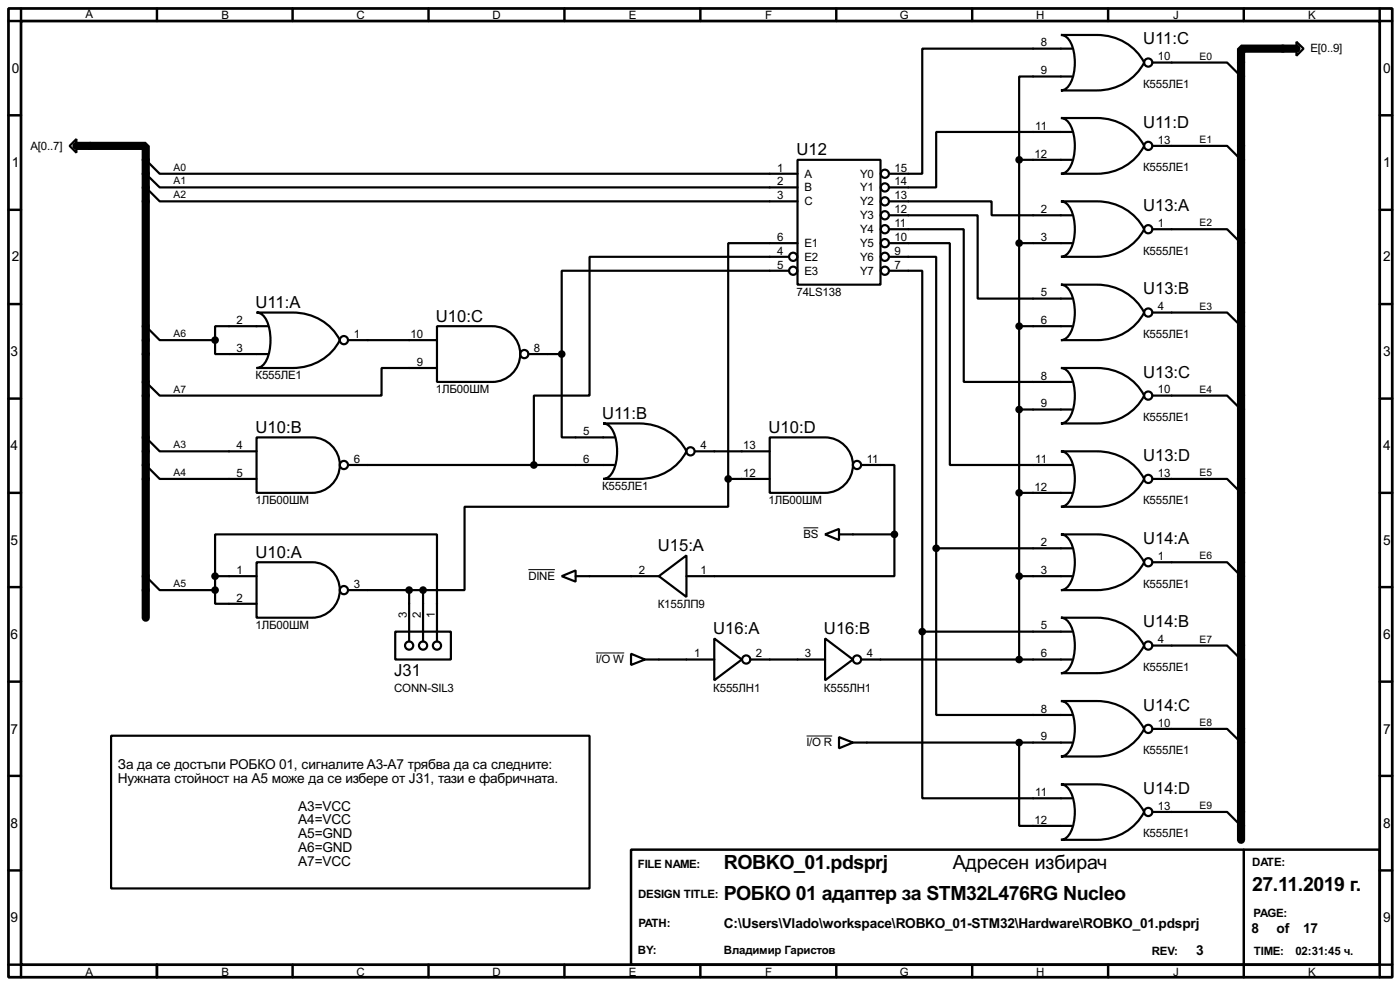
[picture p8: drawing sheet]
<svg xmlns="http://www.w3.org/2000/svg" width="256mm" height="180mm" viewBox="0 0 256 180" stroke-linecap="round" stroke-linejoin="round" font-family="sans-serif">
<path d="M1.6 1.6h253.5v177.3h-253.5zM3.9 3.9h248.9v172.7h-248.9z" fill="none" stroke="#000" stroke-width=".5"/>
<g fill="none" stroke="#000" stroke-width=".45">
<path d="M3.9 1.6v2.3h-2.3M28.8 1.6v2.3M53.6 1.6v2.3M78.5 1.6v2.3M103.4 1.6v2.3M128.3 1.6v2.3M153.2 1.6v2.3M178.1 1.6v2.3M203 1.6v2.3M227.9 1.6v2.3M252.8 1.6v2.3h2.3M1.6 21.1h2.3"/>
<path d="M1.6 38.4h2.3M252.8 21.1h2.3M252.8 38.4h2.3M1.6 55.7h2.3M252.8 55.7h2.3M1.6 73h2.3M252.8 73h2.3M1.6 90.2h2.3M252.8 90.2h2.3M1.6 107.5h2.3M252.8 107.5h2.3M1.6 124.8h2.3"/>
<path d="M252.8 124.8h2.3M1.6 142h2.3M1.6 159.3h2.3M115.6 155.5h137.2v21.1h-137.2zM227.9 155.5v23.4M252.8 142h2.3M252.8 159.3h2.3M1.6 176.6h2.3v2.3M28.8 176.6v2.3M53.6 176.6v2.3M78.5 176.6v2.3M103.4 176.6v2.3"/>
<path d="M128.3 176.6v2.3M153.2 176.6v2.3M178.1 176.6v2.3M203 176.6v2.3M255.1 176.6h-2.3v2.3"/>
</g>
<path d="M237.5 8.9h-10.1v144.8M14 26.7h12.7v86.4" fill="none" stroke="#000" stroke-width="1.5"/>
<g fill="none" stroke="#000" stroke-width=".4">
<path d="M194.4 6.4h6.6a9.6 9.6 0 0 1 8.6 5.1 9.6 9.6 0 0 1-8.6 5.1h-6.6a2.22 2.22 0 0 0 1.8-1.5 9 9 0 0 0-.4-7.8l-.9-.8zM196.4 8.9h-27.4v22.9h-6.1M196.4 14h-9.7v15.3M211.1 11.5h13.7l2.6 2.5M237.5 7.7l1.3 1.2-1.3 1.3zM12.8 26.7l1.2-1.2v2.5zM26.7 31.8l2.6 2.5h116.8M26.7 34.3l2.6 2.6h116.8M26.7 29.3l2.6 2.5h116.8M146.1 29.3h15.2v22.8h-15.2zM162.9 36.9h18.8v2.5h14.7M162.9 39.4h16.2v15.3h17.3"/>
<path d="M186.7 29.3v91.4M186.7 29.3h9.7M194.4 21.6h6.6a9.6 9.6 0 0 1 8.6 5.1 9.6 9.6 0 0 1-8.6 5.1h-6.6a2.22 2.22 0 0 0 1.8-1.5 9.1 9.1 0 0 0-.4-7.8l-.9-.8zM194.4 36.9h6.6a9.6 9.6 0 0 1 8.6 5.1 9.6 9.6 0 0 1-8.6 5h-6.6a2.21 2.21 0 0 0 1.8-1.5 9 9 0 0 0-.4-7.8l-.9-.7zM196.4 24.2h-24.9v10.1h-8.6M211.1 26.7h13.7l2.6 2.6M26.7 59.7l2.6 2.6h10.1M47 57.2h6.6a9.5 9.5 0 0 1 8.7 5.1 9.5 9.5 0 0 1-8.7 5.1h-6.6a2.2 2.2 0 0 0 1.9-1.5 9.2 9.2 0 0 0-.4-7.8l-.9-.8zM49.1 59.7h-9.7v2.6M80.1 59.7h10.1a5.1 5.1 0 0 1 5.1 5.1 5.1 5.1 0 0 1-5.1 5.1h-10.1zM144.6 47h-36.6v25.4h-10.2v12.7M144.6 49.6h-41.7v15.2"/>
<path d="M146.1 44.5h-12.7v43.2M162.9 42h13.7v27.9h19.8M162.9 44.5h11.1v40.6h22.4M162.9 47h8.6v53.4M162.9 49.6h6.1v66M186.7 59.7h9.7M186.7 44.5h9.7M194.4 52.1h6.6a9.6 9.6 0 0 1 8.6 5.1 9.6 9.6 0 0 1-8.6 5.1h-6.6a2.22 2.22 0 0 0 1.8-1.5 9 9 0 0 0-.4-7.8l-.9-.8zM211.1 42h13.7l2.6 2.5M211.1 57.2h13.7l2.6 2.5M39.4 62.3v2.5h9.7M63.8 62.3h16.3"/>
<path d="M80.1 67.4h-10.2v5h-40.6l-2.6-2.5M96.8 64.8h6.1M102.9 64.8v15.3h9.7M110.5 77.5h6.6a9.5 9.5 0 0 1 8.7 5.1 9.5 9.5 0 0 1-8.7 5.1h-6.6a2.21 2.21 0 0 0 1.9-1.5 9.2 9.2 0 0 0-.4-7.8l-.9-.8zM186.7 75h9.7M194.4 67.4h6.6a9.6 9.6 0 0 1 8.6 5 9.6 9.6 0 0 1-8.6 5.1h-6.6a2.22 2.22 0 0 0 1.8-1.5 9 9 0 0 0-.4-7.8l-.9-.7zM211.1 72.4h13.7l2.6 2.6M26.7 80.1l2.6 2.5h17.7M26.7 85.1l2.6 2.6h17.7M47 80.1h10.2a5.1 5.1 0 0 1 5.1 5 5.1 5.1 0 0 1-5.1 5.1h-10.2zM63.8 85.1h48.8M127.3 82.6h13.7"/>
<path d="M133.4 87.7v5.1h-48.3v15.2h-7.6M133.4 87.7h7.6M141 80.1h10.2a5.1 5.1 0 0 1 5.1 5 5.1 5.1 0 0 1-5.1 5.1h-10.2zM151.2 97.8l2.5-1v2.1zM153.7 97.8h10.2M157.8 85.1h6.1v12.7M163.9 97.8v7.7h-38.1M186.7 90.2h9.7M194.4 82.6h6.6a9.6 9.6 0 0 1 8.6 5.1 9.6 9.6 0 0 1-8.6 5.1h-6.6a2.22 2.22 0 0 0 1.8-1.5 9 9 0 0 0-.4-7.8l-.9-.8zM194.4 97.8h6.6a9.6 9.6 0 0 1 8.6 5.1 9.6 9.6 0 0 1-8.6 5.1h-6.6a2.22 2.22 0 0 0 1.8-1.5 9.1 9.1 0 0 0-.4-7.8l-.9-.8zM211.1 87.7h13.7l2.6 2.5M26.7 105.5l2.6 2.5h10.1"/>
<path d="M39.4 108v2.5h7.6M39.4 105.5v-7.7h40.7v19.6M39.4 105.5v2.5M39.4 105.5h7.6M47 102.9h10.2a5.1 5.1 0 0 1 5.1 5.1 5.1 5.1 0 0 1-5.1 5.1h-10.2zM63.8 108h13.7M72.4 115.6h10.2v5.1h-10.2zM75 108v9.4M77.5 108v9.4M102.9 105.5l2.6-1.1v2.1zM105.5 105.5h15.2M115.6 119.7l2.6 1-2.6 1z"/>
<path d="M120.7 105.5l5.1-3.8v7.6zM130.9 116.9l5 3.8-5 3.8zM151.2 116.9l5.1 3.8-5.1 3.8zM169 115.6v30.5h27.4M169 115.6h27.4M171.5 100.4v30.5h24.9M171.5 100.4h24.9M186.7 105.5h9.7M194.4 113.1h6.6a9.6 9.6 0 0 1 8.6 5.1 9.6 9.6 0 0 1-8.6 5h-6.6a2.21 2.21 0 0 0 1.8-1.5 9 9 0 0 0-.4-7.8l-.9-.7zM211.1 102.9h13.7l2.6 2.6M211.1 118.2h13.7l2.6 2.5M20.4 134.7h87.6v27.9h-87.6z"/>
<path d="M118.2 120.7h12.7M137.5 120.7h13.7M153.7 134.9l2.6 1-2.6 1.1zM156.3 135.9h40.1M157.8 120.7h38.6M186.7 135.9v15.3h9.7M194.4 128.3h6.6a9.6 9.6 0 0 1 8.6 5.1 9.6 9.6 0 0 1-8.6 5.1h-6.6a2.22 2.22 0 0 0 1.8-1.5 9 9 0 0 0-.4-7.8l-.9-.8zM211.1 133.4h13.7l2.6 2.5M194.4 143.6h6.6a9.6 9.6 0 0 1 8.6 5 9.6 9.6 0 0 1-8.6 5.1h-6.6a2.22 2.22 0 0 0 1.8-1.5 9 9 0 0 0-.4-7.8l-.9-.7zM211.1 148.6h13.7l2.6 2.6"/>
<circle cx="210.3" cy="11.5" r=".75"/>
<circle cx="162.1" cy="31.8" r=".75"/>
<circle cx="162.1" cy="39.4" r=".75"/>
<circle cx="162.1" cy="36.9" r=".75"/>
<circle cx="162.1" cy="34.3" r=".75"/>
<circle cx="210.3" cy="26.7" r=".75"/>
<circle cx="145.3" cy="49.6" r=".75"/>
<circle cx="145.3" cy="47" r=".75"/>
<circle cx="162.1" cy="44.5" r=".75"/>
<circle cx="162.1" cy="47" r=".75"/>
<circle cx="162.1" cy="42" r=".75"/>
<circle cx="162.1" cy="49.6" r=".75"/>
<circle cx="210.3" cy="57.2" r=".75"/>
<circle cx="210.3" cy="42" r=".75"/>
<circle cx="63" cy="62.3" r=".75"/>
<circle cx="96" cy="64.8" r=".75"/>
<circle cx="210.3" cy="72.4" r=".75"/>
<circle cx="63" cy="85.1" r=".75"/>
<circle cx="126.5" cy="82.6" r=".75"/>
<circle cx="157" cy="85.1" r=".75"/>
<circle cx="210.3" cy="87.7" r=".75"/>
<circle cx="63" cy="108" r=".75"/>
<circle cx="74.9" cy="118.2" r=".75"/>
<circle cx="77.5" cy="118.2" r=".75"/>
<circle cx="80" cy="118.2" r=".75"/>
<circle cx="210.3" cy="102.9" r=".75"/>
<circle cx="210.3" cy="118.2" r=".75"/>
<circle cx="136.7" cy="120.7" r=".75"/>
<circle cx="157" cy="120.7" r=".75"/>
<circle cx="210.3" cy="133.4" r=".75"/>
<circle cx="210.3" cy="148.6" r=".75"/>
</g>
<g fill="#000" stroke="#000" stroke-width=".4">
<circle cx="186.7" cy="29.3" r=".5"/>
<circle cx="186.7" cy="44.5" r=".5"/>
<circle cx="186.7" cy="59.7" r=".5"/>
<circle cx="39.4" cy="62.3" r=".5"/>
<circle cx="102.9" cy="64.8" r=".5"/>
<circle cx="186.7" cy="75" r=".5"/>
<circle cx="97.8" cy="85.1" r=".5"/>
<circle cx="133.4" cy="87.7" r=".5"/>
<circle cx="163.8" cy="97.8" r=".5"/>
<circle cx="186.7" cy="90.2" r=".5"/>
<circle cx="39.4" cy="108" r=".5"/>
<circle cx="39.4" cy="105.5" r=".5"/>
<circle cx="74.9" cy="108" r=".5"/>
<circle cx="77.5" cy="108" r=".5"/>
<circle cx="168.9" cy="115.6" r=".5"/>
<circle cx="171.5" cy="100.4" r=".5"/>
<circle cx="186.7" cy="105.5" r=".5"/>
<circle cx="186.7" cy="135.9" r=".5"/>
<circle cx="186.7" cy="120.7" r=".5"/>
</g>
<path d="M147.2 96.6h2.7M96.8 104.3h4.9M109.2 119.5h5.2M147.8 134.7h4.7" fill="none" stroke="#000" stroke-width=".18"/>
<g font-size="4">
<text x="132.6" y="159.1">ROBKO_01.pdsprj</text>
<text x="174.6" y="159.1">Адресен избирач</text>
<text x="132.6" y="164.8">РОБКО 01 адаптер за STM32L476RG Nucleo</text>
<text x="229.4" y="163.1">27.11.2019 г.</text>
</g>
<g font-size="3.4">
<text x="209.4" y="8.1">U11:C</text>
<text x="209.4" y="23.3">U11:D</text>
<text x="145.9" y="28.5">U12</text>
<text x="209.4" y="38.6">U13:A</text>
<text x="209.4" y="53.9">U13:B</text>
<text x="46.8" y="56.4">U11:A</text>
<text x="79.9" y="58.9">U10:C</text>
<text x="209.4" y="69.1">U13:C</text>
<text x="110.3" y="76.7">U11:B</text>
<text x="46.8" y="79.3">U10:B</text>
<text x="140.8" y="79.3">U10:D</text>
<text x="209.4" y="84.3">U13:D</text>
<text x="120.5" y="100.9">U15:A</text>
<text x="209.4" y="99.6">U14:A</text>
<text x="46.8" y="102.1">U10:A</text>
<text x="130.7" y="116.1">U16:A</text>
<text x="151" y="116.1">U16:B</text>
<text x="209.4" y="114.8">U14:B</text>
<text x="72.2" y="123.7">J31</text>
<text x="209.4" y="130.1">U14:C</text>
<text x="209.4" y="145.3">U14:D</text>
</g>
<g font-size="2.8">
<text x="2.2" y="13.4">0</text>
<text x="253.4" y="13.4">0</text>
<text x="2.2" y="30.6">1</text>
<text x="253.4" y="30.6">1</text>
<text x="2.2" y="47.9">2</text>
<text x="253.4" y="47.9">2</text>
<text x="1.9" y="65.2">3</text>
<text x="253.4" y="65.2">3</text>
<text x="1.9" y="82.4">4</text>
<text x="253.4" y="82.4">4</text>
<text x="1.9" y="99.7">5</text>
<text x="253.4" y="99.7">5</text>
<text x="1.9" y="117">6</text>
<text x="253.4" y="117">6</text>
<text x="1.9" y="134.3">7</text>
<text x="253.4" y="134.3">7</text>
<text x="21.6" y="140.7">За да се достъпи РОБКО 01, сигналите A3-A7 трябва да са следните:</text>
<text x="21.6" y="143.3">Нужната стойност на А5 може да се избере от J31, тази е фабричната.</text>
<text x="54.7" y="148.4">A3=VCC</text>
<text x="1.9" y="151.5">8</text>
<text x="54.7" y="150.9">A4=VCC</text>
<text x="54.7" y="153.4">A5=GND</text>
<text x="54.7" y="156">A6=GND</text>
<text x="253.4" y="151.5">8</text>
<text x="54.7" y="158.5">A7=VCC</text>
<text x="1.9" y="168.8">9</text>
<text x="132.6" y="169.8">C:\Users\Vlado\workspace\ROBKO_01-STM32\Hardware\ROBKO_01.pdsprj</text>
<text x="229.3" y="170.8">8</text>
<text x="233.9" y="170.8">of</text>
<text x="238.7" y="170.8">17</text>
<text x="253.4" y="168.8">9</text>
<text x="219.1" y="174.9">3</text>
</g>
<g font-size="2.4">
<text x="15.7" y="3.2">A</text>
<text x="40.6" y="3.5">B</text>
<text x="65.3" y="3.5">C</text>
<text x="90.2" y="3.5">D</text>
<text x="115.2" y="3.5">E</text>
<text x="140.2" y="3.5">F</text>
<text x="164.9" y="3.5">G</text>
<text x="189.8" y="3.5">H</text>
<text x="214.9" y="3.5">J</text>
<text x="239.7" y="3.5">K</text>
<text x="190.7" y="8.5">8</text>
<text x="212.1" y="11.1">10</text>
<text x="240.1" y="9.6">E[0..9]</text>
<text x="190.7" y="13.6">9</text>
<text x="209.4" y="16.1">К555ЛЕ1</text>
<text x="189.7" y="23.8">11</text>
<text x="5.6" y="27.4">A[0..7]</text>
<text x="189.5" y="28.9">12</text>
<text x="212.1" y="26.3">13</text>
<text x="142.4" y="31.4">1</text>
<text x="142.4" y="33.9">2</text>
<text x="147.4" y="32.5">A</text>
<text x="147.4" y="35">B</text>
<text x="157.6" y="32.5">Y0</text>
<text x="157.6" y="35">Y1</text>
<text x="163.9" y="31.4">15</text>
<text x="163.9" y="33.9">14</text>
<text x="209.4" y="31.4">К555ЛЕ1</text>
<text x="142.4" y="36.5">3</text>
<text x="147.4" y="37.6">C</text>
<text x="157.6" y="37.6">Y2</text>
<text x="157.6" y="40.1">Y3</text>
<text x="163.9" y="36.5">13</text>
<text x="163.9" y="39">12</text>
<text x="163.9" y="41.6">11</text>
<text x="190.7" y="39">2</text>
<text x="212.1" y="41.6">1</text>
<text x="142.4" y="44.1">6</text>
<text x="142.4" y="46.6">4</text>
<text x="147.4" y="45.2">E1</text>
<text x="147.4" y="47.7">E2</text>
<text x="157.6" y="42.7">Y4</text>
<text x="157.6" y="45.2">Y5</text>
<text x="157.6" y="47.7">Y6</text>
<text x="163.9" y="44.1">10</text>
<text x="163.9" y="46.6">9</text>
<text x="190.7" y="44.1">3</text>
<text x="209.4" y="46.6">К555ЛЕ1</text>
<text x="142.4" y="49.2">5</text>
<text x="147.4" y="50.3">E3</text>
<text x="157.6" y="50.3">Y7</text>
<text x="163.9" y="49.2">7</text>
<text x="43.4" y="59.3">2</text>
<text x="145.9" y="54.2">74LS138</text>
<text x="190.7" y="54.3">5</text>
<text x="190.7" y="59.3">6</text>
<text x="212.1" y="56.8">4</text>
<text x="43.4" y="64.4">3</text>
<text x="64.8" y="61.9">1</text>
<text x="75.2" y="61.9">10</text>
<text x="97.8" y="64.4">8</text>
<text x="209.4" y="61.8">К555ЛЕ1</text>
<text x="46.8" y="69.5">К555ЛЕ1</text>
<text x="76.4" y="67">9</text>
<text x="79.9" y="72">1ЛБ00ШМ</text>
<text x="190.7" y="69.5">8</text>
<text x="212.1" y="72">10</text>
<text x="190.7" y="74.6">9</text>
<text x="209.4" y="77.1">К555ЛЕ1</text>
<text x="43.4" y="82.2">4</text>
<text x="106.9" y="79.7">5</text>
<text x="128.3" y="82.2">4</text>
<text x="136.2" y="82.2">13</text>
<text x="43.4" y="87.3">5</text>
<text x="64.8" y="84.7">6</text>
<text x="106.9" y="84.7">6</text>
<text x="110.3" y="89.8">К555ЛЕ1</text>
<text x="136.2" y="87.3">12</text>
<text x="158.8" y="84.7">11</text>
<text x="189.5" y="89.8">12</text>
<text x="189.7" y="84.7">11</text>
<text x="212.1" y="87.3">13</text>
<text x="46.8" y="92.3">1ЛБ00ШМ</text>
<text x="140.8" y="92.3">1ЛБ00ШМ</text>
<text x="209.4" y="92.3">К555ЛЕ1</text>
<text x="147.2" y="98.5">BS</text>
<text x="190.7" y="100">2</text>
<text x="43.4" y="105.1">1</text>
<text x="64.8" y="107.6">3</text>
<text x="96.8" y="106.2">DINE</text>
<text x="117" y="105.1">2</text>
<text x="128.3" y="105.1">1</text>
<text x="190.7" y="105.1">3</text>
<text x="209.4" y="107.6">К555ЛЕ1</text>
<text x="212.1" y="102.5">1</text>
<text x="43.4" y="110.1">2</text>
<text x="74.5" y="113.1" transform="rotate(-90 74.5 113.1)">3</text>
<text x="77.1" y="113" transform="rotate(-90 77.1 113)">2</text>
<text x="79.6" y="113.1" transform="rotate(-90 79.6 113.1)">1</text>
<text x="120.5" y="111.4">К155ЛП9</text>
<text x="46.8" y="115.2">1ЛБ00ШМ</text>
<text x="190.7" y="115.2">5</text>
<text x="212.1" y="117.8">4</text>
<text x="109.2" y="121.4">I/O W</text>
<text x="127.2" y="120.3">1</text>
<text x="138.5" y="120.3">2</text>
<text x="147.5" y="120.3">3</text>
<text x="158.8" y="120.3">4</text>
<text x="190.7" y="120.3">6</text>
<text x="209.4" y="122.8">К555ЛЕ1</text>
<text x="72.2" y="126.6">CONN-SIL3</text>
<text x="130.7" y="126.6">К555ЛН1</text>
<text x="151" y="126.6">К555ЛН1</text>
<text x="190.7" y="130.5">8</text>
<text x="147.8" y="136.6">I/O R</text>
<text x="190.7" y="135.5">9</text>
<text x="212.1" y="133">10</text>
<text x="209.4" y="138">К555ЛЕ1</text>
<text x="189.7" y="145.7">11</text>
<text x="212.1" y="148.2">13</text>
<text x="189.5" y="150.8">12</text>
<text x="209.4" y="153.3">К555ЛЕ1</text>
<text x="116.9" y="158.9">FILE NAME:</text>
<text x="229.4" y="158.4">DATE:</text>
<text x="116.9" y="164.3">DESIGN TITLE:</text>
<text x="229.7" y="167.8">PAGE:</text>
<text x="117" y="169.7">PATH:</text>
<text x="15.7" y="178.6">A</text>
<text x="40.6" y="178.6">B</text>
<text x="65.3" y="178.6">C</text>
<text x="90.2" y="178.6">D</text>
<text x="115.2" y="178.6">E</text>
<text x="116.9" y="174.7">BY:</text>
<text x="132.6" y="174.7">Владимир Гаристов</text>
<text x="140.2" y="178.6">F</text>
<text x="164.9" y="178.6">G</text>
<text x="189.8" y="178.6">H</text>
<text x="211" y="174.7">REV:</text>
<text x="214.9" y="178.6">J</text>
<text x="229.7" y="174.7">TIME:</text>
<text x="237.3" y="174.7">02:31:45 ч.</text>
<text x="239.7" y="178.6">K</text>
</g>
<g font-size="2.1">
<text x="219.8" y="10.9">E0</text>
<text x="219.8" y="26.1">E1</text>
<text x="31.8" y="33.8">A1</text>
<text x="31.8" y="31.2">A0</text>
<text x="31.8" y="36.3">A2</text>
<text x="219.8" y="41.4">E2</text>
<text x="219.8" y="56.7">E3</text>
<text x="31.8" y="61.7">A6</text>
<text x="31.8" y="71.9">A7</text>
<text x="219.8" y="71.9">E4</text>
<text x="31.8" y="82.1">A3</text>
<text x="31.8" y="87.1">A4</text>
<text x="219.8" y="87.1">E5</text>
<text x="31.8" y="107.5">A5</text>
<text x="219.8" y="102.4">E6</text>
<text x="219.8" y="117.6">E7</text>
<text x="219.8" y="132.9">E8</text>
<text x="219.8" y="148.1">E9</text>
</g>
</svg>
